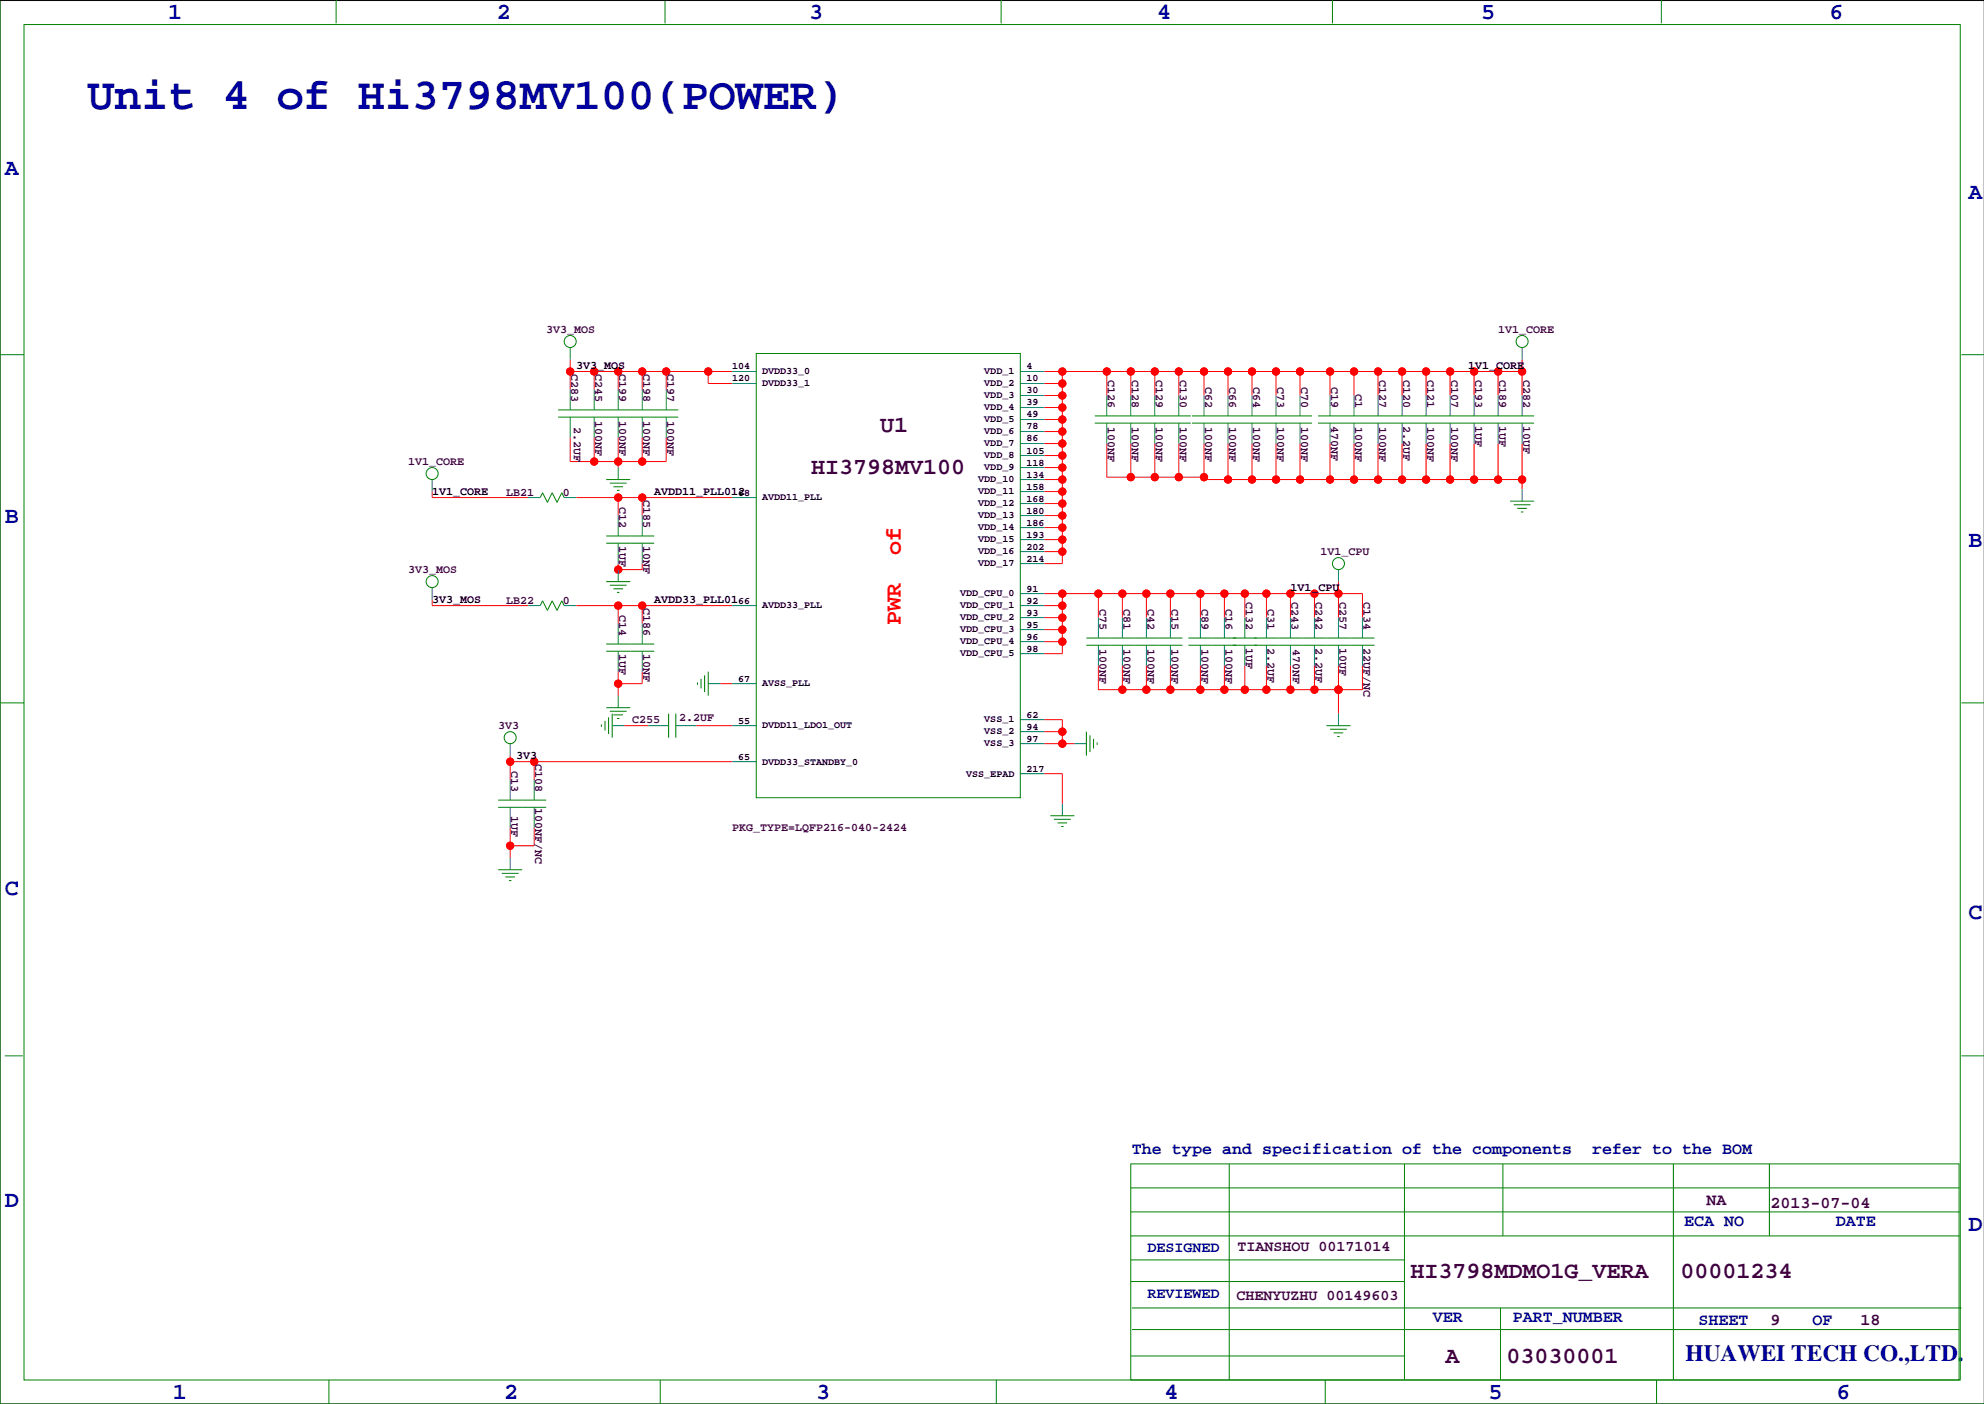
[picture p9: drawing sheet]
<svg xmlns="http://www.w3.org/2000/svg" width="420mm" height="297mm" viewBox="0 0 420 297" stroke-linecap="round" stroke-linejoin="round" font-family="sans-serif">
<path d="M419.9 .1h-419.9v296.9h419.9" fill="none" stroke="#000" stroke-width=".21"/>
<g fill="none" stroke="#f00" stroke-width=".21">
<path d="M120.6 78.6h34.3M120.6 76.1v6.3M125.7 78.6v3.8M130.8 78.6v3.8M135.9 78.6v3.8M141 78.6v3.8M149.9 78.6v2.5h5M221 78.6h101.1M224.8 78.6v40.6h-3.8M234.2 78.6v5.1M239.3 78.6v5.1M244.3 78.6v5.1"/>
<path d="M249.4 78.6v5.1M254.8 78.6v5.1M259.8 78.6v5.1M264.9 78.6v5.1M270 78.6v5.1M275.1 78.6v5.1M281.4 78.6v5.1M286.5 78.6v5.1M291.6 78.6v5.1M296.7 78.6v5.1M301.8 78.6v5.1M306.8 78.6v5.1"/>
<path d="M311.9 78.6v5.1M317 78.6v5.1M322.1 76.1v7.6M120.6 92.6v5h20.4v-5M125.7 92.6v5M130.8 92.6v6.3M135.9 92.6v5M221 81.1h3.8M221 83.7h3.8M221 86.2h3.8M221 88.8h3.8M221 91.3h3.8"/>
<path d="M221 93.8h3.8M221 96.4h3.8M221 98.9h3.8M234.2 93.8v7.2h20.6M239.3 93.8v7.2M244.3 93.8v7.2M249.4 93.8v7.2M254.8 93.8v7.7h67.3M259.8 93.8v7.7M264.9 93.8v7.7M270 93.8v7.7M275.1 93.8v7.7"/>
<path d="M281.4 93.8v7.7M286.5 93.8v7.7M291.6 93.8v7.7M296.7 93.8v7.7M301.8 93.8v7.7M306.8 93.8v7.7M311.9 93.8v7.7M317 93.8v7.7M322.1 93.8v9.7M91.4 104v1.3h20.4M121.9 105.3h33M130.8 119.2v1.3h5.1v-1.3"/>
<path d="M130.8 105.3v3.8M135.9 105.3v3.8M221 101.5h3.8M221 116.7h3.8M221 114.2h3.8M221 106.5h3.8M221 104h3.8M221 109.1h3.8M221 111.6h3.8M91.4 126.9v1.2h20.4M121.9 128.1h33M130.8 120.5h.1"/>
<path d="M130.8 128.1v3.8M135.9 128.1v3.8M221 128.1h3.8M221 125.6h67.3v5.1M221 130.7h3.8M221 133.2h3.8M221 135.7h3.8M224.8 125.6v12.7h-3.8M232.4 125.6v5.1M237.5 125.6v5.1M242.6 125.6v5.1M247.6 125.6v5.1"/>
<path d="M254 125.6v5.1M259.1 125.6v5.1M263.4 125.6v5.1M268 125.6v5.1M273 125.6v5.1M278.1 125.6v5.1M283.2 123v7.7M107.9 159.9v5.1M130.8 142.1v5.1M132.1 153.5h5.1M135.9 142.1v2.5h-5.1M147.3 153.5h7.6"/>
<path d="M152.4 144.6h2.5M221 152.3h3.8v5M221 157.3h6.3M221 154.8h3.8M232.4 140.8v5.1h55.9v-5.1M237.5 140.8v5.1M242.6 140.8v5.1M247.6 140.8v5.1M254 140.8v5.1M259.1 140.8v5.1M263.4 140.8v5.1M268 140.8v5.1"/>
<path d="M273 140.8v5.1M278.1 140.8v5.1M283.2 145.9h.1M283.2 140.8v10.2M107.9 175.1v6.4M107.9 161.1h47M113 161.1v3.9M113 175.1v3.8h-5.1M221 163.7h3.8v6.3"/>
<circle cx="120.7" cy="78.6" r=".76"/>
<circle cx="125.7" cy="78.6" r=".76"/>
<circle cx="130.8" cy="78.6" r=".76"/>
<circle cx="135.9" cy="78.6" r=".76"/>
<circle cx="141" cy="78.6" r=".76"/>
<circle cx="149.9" cy="78.6" r=".76"/>
<circle cx="224.8" cy="78.6" r=".76"/>
<circle cx="234.2" cy="78.6" r=".76"/>
<circle cx="239.3" cy="78.6" r=".76"/>
<circle cx="244.3" cy="78.6" r=".76"/>
<circle cx="249.4" cy="78.6" r=".76"/>
<circle cx="254.8" cy="78.6" r=".76"/>
<circle cx="259.8" cy="78.6" r=".76"/>
<circle cx="264.9" cy="78.6" r=".76"/>
<circle cx="270" cy="78.6" r=".76"/>
<circle cx="275.1" cy="78.6" r=".76"/>
<circle cx="281.4" cy="78.6" r=".76"/>
<circle cx="286.5" cy="78.6" r=".76"/>
<circle cx="291.6" cy="78.6" r=".76"/>
<circle cx="296.7" cy="78.6" r=".76"/>
<circle cx="301.8" cy="78.6" r=".76"/>
<circle cx="306.8" cy="78.6" r=".76"/>
<circle cx="311.9" cy="78.6" r=".76"/>
<circle cx="317" cy="78.6" r=".76"/>
<circle cx="322.1" cy="78.6" r=".76"/>
<circle cx="125.7" cy="97.6" r=".76"/>
<circle cx="130.8" cy="97.6" r=".76"/>
<circle cx="135.9" cy="97.6" r=".76"/>
<circle cx="224.8" cy="83.7" r=".76"/>
<circle cx="224.8" cy="96.4" r=".76"/>
<circle cx="224.8" cy="91.3" r=".76"/>
<circle cx="224.8" cy="98.9" r=".76"/>
<circle cx="224.8" cy="86.2" r=".76"/>
<circle cx="224.8" cy="88.8" r=".76"/>
<circle cx="224.8" cy="81.1" r=".76"/>
<circle cx="224.8" cy="93.8" r=".76"/>
<circle cx="130.8" cy="105.3" r=".76"/>
<circle cx="135.9" cy="105.3" r=".76"/>
<circle cx="224.8" cy="109.1" r=".76"/>
<circle cx="224.8" cy="104" r=".76"/>
<circle cx="224.8" cy="111.6" r=".76"/>
<circle cx="224.8" cy="114.2" r=".76"/>
<circle cx="224.8" cy="101.5" r=".76"/>
<circle cx="224.8" cy="116.7" r=".76"/>
<circle cx="224.8" cy="106.5" r=".76"/>
<circle cx="239.3" cy="101" r=".76"/>
<circle cx="244.3" cy="101" r=".76"/>
<circle cx="249.4" cy="101" r=".76"/>
<circle cx="254.8" cy="101" r=".76"/>
<circle cx="259.8" cy="101.5" r=".76"/>
<circle cx="264.9" cy="101.5" r=".76"/>
<circle cx="270" cy="101.5" r=".76"/>
<circle cx="275.1" cy="101.5" r=".76"/>
<circle cx="281.4" cy="101.5" r=".76"/>
<circle cx="286.5" cy="101.5" r=".76"/>
<circle cx="291.6" cy="101.5" r=".76"/>
<circle cx="296.7" cy="101.5" r=".76"/>
<circle cx="301.8" cy="101.5" r=".76"/>
<circle cx="306.8" cy="101.5" r=".76"/>
<circle cx="311.9" cy="101.5" r=".76"/>
<circle cx="317" cy="101.5" r=".76"/>
<circle cx="322.1" cy="101.5" r=".76"/>
<circle cx="130.8" cy="120.5" r=".76"/>
<circle cx="130.8" cy="128.1" r=".76"/>
<circle cx="135.9" cy="128.1" r=".76"/>
<circle cx="224.8" cy="130.7" r=".76"/>
<circle cx="224.8" cy="133.2" r=".76"/>
<circle cx="224.8" cy="125.6" r=".76"/>
<circle cx="224.8" cy="128.1" r=".76"/>
<circle cx="224.8" cy="135.7" r=".76"/>
<circle cx="232.4" cy="125.6" r=".76"/>
<circle cx="237.5" cy="125.6" r=".76"/>
<circle cx="242.6" cy="125.6" r=".76"/>
<circle cx="247.7" cy="125.6" r=".76"/>
<circle cx="254" cy="125.6" r=".76"/>
<circle cx="259.1" cy="125.6" r=".76"/>
<circle cx="263.4" cy="125.6" r=".76"/>
<circle cx="268" cy="125.6" r=".76"/>
<circle cx="273.1" cy="125.6" r=".76"/>
<circle cx="278.1" cy="125.6" r=".76"/>
<circle cx="283.2" cy="125.6" r=".76"/>
<circle cx="130.8" cy="144.6" r=".76"/>
<circle cx="224.8" cy="157.3" r=".76"/>
<circle cx="224.8" cy="154.8" r=".76"/>
<circle cx="237.5" cy="145.9" r=".76"/>
<circle cx="242.6" cy="145.9" r=".76"/>
<circle cx="247.7" cy="145.9" r=".76"/>
<circle cx="254" cy="145.9" r=".76"/>
<circle cx="259.1" cy="145.9" r=".76"/>
<circle cx="263.4" cy="145.9" r=".76"/>
<circle cx="268" cy="145.9" r=".76"/>
<circle cx="273.1" cy="145.9" r=".76"/>
<circle cx="278.1" cy="145.9" r=".76"/>
<circle cx="283.2" cy="145.9" r=".76"/>
<circle cx="108" cy="178.9" r=".76"/>
<circle cx="108" cy="161.1" r=".76"/>
<circle cx="113" cy="161.1" r=".76"/>
</g>
<g fill="#f00" stroke="#f00" stroke-width=".21">
<circle cx="322.1" cy="101.5" r=".76"/>
<circle cx="317" cy="101.5" r=".76"/>
<circle cx="311.9" cy="101.5" r=".76"/>
<circle cx="306.8" cy="101.5" r=".76"/>
<circle cx="301.8" cy="101.5" r=".76"/>
<circle cx="296.7" cy="101.5" r=".76"/>
<circle cx="291.6" cy="101.5" r=".76"/>
<circle cx="286.5" cy="101.5" r=".76"/>
<circle cx="281.4" cy="101.5" r=".76"/>
<circle cx="275.1" cy="101.5" r=".76"/>
<circle cx="270" cy="101.5" r=".76"/>
<circle cx="264.9" cy="101.5" r=".76"/>
<circle cx="259.8" cy="101.5" r=".76"/>
<circle cx="254.8" cy="101" r=".76"/>
<circle cx="249.4" cy="101" r=".76"/>
<circle cx="244.3" cy="101" r=".76"/>
<circle cx="239.3" cy="101" r=".76"/>
<circle cx="322.1" cy="78.6" r=".76"/>
<circle cx="317" cy="78.6" r=".76"/>
<circle cx="311.9" cy="78.6" r=".76"/>
<circle cx="306.8" cy="78.6" r=".76"/>
<circle cx="301.8" cy="78.6" r=".76"/>
<circle cx="296.7" cy="78.6" r=".76"/>
<circle cx="291.6" cy="78.6" r=".76"/>
<circle cx="286.5" cy="78.6" r=".76"/>
<circle cx="281.4" cy="78.6" r=".76"/>
<circle cx="275.1" cy="78.6" r=".76"/>
<circle cx="270" cy="78.6" r=".76"/>
<circle cx="264.9" cy="78.6" r=".76"/>
<circle cx="259.8" cy="78.6" r=".76"/>
<circle cx="254.8" cy="78.6" r=".76"/>
<circle cx="249.4" cy="78.6" r=".76"/>
<circle cx="244.3" cy="78.6" r=".76"/>
<circle cx="239.3" cy="78.6" r=".76"/>
<circle cx="234.2" cy="78.6" r=".76"/>
<circle cx="224.8" cy="78.6" r=".76"/>
<circle cx="224.8" cy="81.1" r=".76"/>
<circle cx="224.8" cy="83.7" r=".76"/>
<circle cx="224.8" cy="86.2" r=".76"/>
<circle cx="224.8" cy="88.8" r=".76"/>
<circle cx="224.8" cy="91.3" r=".76"/>
<circle cx="224.8" cy="93.8" r=".76"/>
<circle cx="224.8" cy="96.4" r=".76"/>
<circle cx="224.8" cy="98.9" r=".76"/>
<circle cx="224.8" cy="101.5" r=".76"/>
<circle cx="224.8" cy="104" r=".76"/>
<circle cx="224.8" cy="106.5" r=".76"/>
<circle cx="224.8" cy="109.1" r=".76"/>
<circle cx="224.8" cy="111.6" r=".76"/>
<circle cx="224.8" cy="114.2" r=".76"/>
<circle cx="224.8" cy="116.7" r=".76"/>
<circle cx="108" cy="178.9" r=".76"/>
<circle cx="108" cy="161.1" r=".76"/>
<circle cx="113" cy="161.1" r=".76"/>
<circle cx="224.8" cy="157.3" r=".76"/>
<circle cx="224.8" cy="154.8" r=".76"/>
<circle cx="135.9" cy="97.6" r=".76"/>
<circle cx="125.7" cy="97.6" r=".76"/>
<circle cx="130.8" cy="97.6" r=".76"/>
<circle cx="130.8" cy="105.3" r=".76"/>
<circle cx="135.9" cy="105.3" r=".76"/>
<circle cx="130.8" cy="144.6" r=".76"/>
<circle cx="130.8" cy="128.1" r=".76"/>
<circle cx="135.9" cy="128.1" r=".76"/>
<circle cx="130.8" cy="120.5" r=".76"/>
<circle cx="224.8" cy="135.7" r=".76"/>
<circle cx="224.8" cy="133.2" r=".76"/>
<circle cx="224.8" cy="130.7" r=".76"/>
<circle cx="224.8" cy="128.1" r=".76"/>
<circle cx="224.8" cy="125.6" r=".76"/>
<circle cx="232.4" cy="125.6" r=".76"/>
<circle cx="237.5" cy="125.6" r=".76"/>
<circle cx="242.6" cy="125.6" r=".76"/>
<circle cx="283.2" cy="125.6" r=".76"/>
<circle cx="278.1" cy="125.6" r=".76"/>
<circle cx="273.1" cy="125.6" r=".76"/>
<circle cx="268" cy="125.6" r=".76"/>
<circle cx="263.4" cy="125.6" r=".76"/>
<circle cx="259.1" cy="125.6" r=".76"/>
<circle cx="254" cy="125.6" r=".76"/>
<circle cx="247.7" cy="125.6" r=".76"/>
<circle cx="237.5" cy="145.9" r=".76"/>
<circle cx="242.6" cy="145.9" r=".76"/>
<circle cx="283.2" cy="145.9" r=".76"/>
<circle cx="278.1" cy="145.9" r=".76"/>
<circle cx="273.1" cy="145.9" r=".76"/>
<circle cx="268" cy="145.9" r=".76"/>
<circle cx="263.4" cy="145.9" r=".76"/>
<circle cx="259.1" cy="145.9" r=".76"/>
<circle cx="254" cy="145.9" r=".76"/>
<circle cx="247.7" cy="145.9" r=".76"/>
<circle cx="120.7" cy="78.6" r=".76"/>
<circle cx="125.7" cy="78.6" r=".76"/>
<circle cx="130.8" cy="78.6" r=".76"/>
<circle cx="135.9" cy="78.6" r=".76"/>
<circle cx="141" cy="78.6" r=".76"/>
<circle cx="149.9" cy="78.6" r=".76"/>
</g>
<g fill="none" stroke="#008080" stroke-width=".21">
<path d="M120.6 73.5v2.6M154.9 78.6h5.1M215.9 78.6h5.1M322.1 73.5v2.6M120.6 82.4v4.3M120.6 88.3v4.3M125.7 82.4v4.3M125.7 88.3v4.3M130.8 82.4v4.3M130.8 88.3v4.3M130.8 98.9v2.6M135.9 82.4v4.3"/>
<path d="M135.9 88.3v4.3M141 82.4v4.3M141 88.3v4.3M154.9 81.1h5.1M215.9 81.1h5.1M215.9 88.8h5.1M215.9 86.2h5.1M215.9 83.7h5.1M215.9 98.9h5.1M215.9 96.4h5.1M215.9 91.3h5.1M215.9 93.8h5.1"/>
<path d="M234.2 83.7v4.3M234.2 89.5v4.3M239.3 83.7v4.3M239.3 89.5v4.3M244.3 83.7v4.3M244.3 89.5v4.3M249.4 83.7v4.3M249.4 89.5v4.3M254.8 83.7v4.3M254.8 89.5v4.3M259.8 83.7v4.3M259.8 89.5v4.3"/>
<path d="M264.9 83.7v4.3M264.9 89.5v4.3M270 83.7v4.3M270 89.5v4.3M275.1 83.7v4.3M275.1 89.5v4.3M281.4 83.7v4.3M281.4 89.5v4.3M286.5 83.7v4.3M286.5 89.5v4.3M291.6 83.7v4.3M291.6 89.5v4.3"/>
<path d="M296.7 83.7v4.3M296.7 89.5v4.3M301.8 83.7v4.3M301.8 89.5v4.3M306.8 83.7v4.3M306.8 89.5v4.3M311.9 83.7v4.3M311.9 89.5v4.3M317 83.7v4.3M317 89.5v4.3M322.1 83.7v4.3M322.1 89.5v4.3"/>
<path d="M91.4 101.5v2.5M111.8 105.3h2.5M119.4 105.3h2.5M130.8 109.1v4.3M130.8 114.9v4.3M135.9 109.1v4.3M135.9 114.9v4.3M154.9 105.3h5.1M215.9 104h5.1M215.9 101.5h5.1M215.9 119.2h5.1M215.9 116.7h5.1"/>
<path d="M215.9 114.2h5.1M215.9 111.6h5.1M215.9 109.1h5.1M215.9 106.5h5.1M322.1 103.5v2.5M91.4 124.3v2.6M111.8 128.1h2.5M119.4 128.1h2.5M130.8 120.5v2.5M130.8 131.9v4.4M130.8 137.8v4.3M135.9 131.9v4.4"/>
<path d="M135.9 137.8v4.3M154.9 128.1h5.1M215.9 128.1h5.1M215.9 125.6h5.1M215.9 130.7h5.1M215.9 133.2h5.1M215.9 135.7h5.1M215.9 138.3h5.1M232.4 130.7v4.3M232.4 136.5v4.3M237.5 130.7v4.3M237.5 136.5v4.3"/>
<path d="M242.6 130.7v4.3M242.6 136.5v4.3M247.6 130.7v4.3M247.6 136.5v4.3M254 130.7v4.3M254 136.5v4.3M259.1 130.7v4.3M259.1 136.5v4.3M263.4 130.7v4.3M263.4 136.5v4.3M268 130.7v4.3M268 136.5v4.3"/>
<path d="M273 130.7v4.3M273 136.5v4.3M278.1 130.7v4.3M278.1 136.5v4.3M283.2 120.5v2.5M283.2 130.7v4.3M283.2 136.5v4.3M288.3 130.7v4.3M288.3 136.5v4.3M107.9 157.3v2.6M129.5 153.5h2.6M130.8 147.2v2.5"/>
<path d="M137.2 153.5h4.3M143 153.5h4.3M149.9 144.6h2.5M154.9 144.6h5.1M154.9 153.5h5.1M215.9 154.8h5.1M215.9 157.3h5.1M215.9 152.3h5.1M227.3 157.3h2.6M283.2 151v2.5M107.9 165v4.3M107.9 170.8v4.3"/>
<path d="M113 165v4.3M113 170.8v4.3M154.9 161.1h5.1M215.9 163.7h5.1M224.8 170v2.6M107.9 181.5v2.5"/>
</g>
<g fill="none" stroke="#008000" stroke-width=".21">
<path d="M0 -.1v297.1h419.9M71.1 0v4.9M140.7 0v4.9M211.8 0v4.9M281.9 0v4.9M351.5 0v4.9M5.1 5.2h409.7v286.8h-409.7zM0 75h5.1M160 74.8h55.9v94h-55.9zM415 75h4.9M118.1 86.7h25.4M118.1 88.3h25.4"/>
<path d="M231.6 88h20.4M231.6 89.5h20.4M252.2 88h25.4M252.2 89.5h25.4M278.9 88h45.7M278.9 89.5h45.7M114.3 105.3l.5-1 1 2 1-2 1.1 2 1-2 .5 1M128.3 113.4h10.1M128.3 114.9h10.1M128.3 101.5h5M129 102.2h3.6M129.8 103h2"/>
<path d="M130.6 103.7h.5M319.5 106h5.1M320.3 106.8h3.5M321.1 107.6h2M321.8 108.3h.5M114.3 128.1l.5-1 1 2 1-2 1.1 2 1-2 .5 1M128.3 136.3h10.1M128.3 137.8h10.1M128.3 123h5M129 123.8h3.6M129.8 124.6h2M130.6 125.3h.5"/>
<path d="M229.9 135h20.3M229.9 136.5h20.3M251.5 135h39.3M251.5 136.5h39.3M0 148.7h5.1M127.3 153.3v.5M128 152.5v2M128.3 149.7h5M128.8 151.8v3.5M129 150.5h3.6M129.5 151v5.1M129.8 151.2h2"/>
<path d="M130.6 152h.5M141.5 151v5.1M143 151v5.1M147.6 144.4v.5M148.3 143.6v2.1M149.1 142.9v3.5M149.9 142.1v5.1M229.9 154.8v5.1M230.6 155.6v3.5M231.4 156.3v2.1M232.2 157.1v.5M280.7 153.5h5.1"/>
<path d="M281.4 154.3h3.6M282.2 155.1h2M283 155.8h.5M415 148.7h4.9M105.4 169.3h10.2M105.4 170.8h10.2M222.2 172.6h5.1M223 173.3h3.6M223.8 174.1h2M224.5 174.9h.5M105.4 184h5.1M106.2 184.8h3.5"/>
<path d="M106.9 185.5h2.1M107.7 186.3h.5M1 223.4h3.8M415 223.4h4.9M239.3 246.2h175.2v45.8h-175.2zM239.3 251.3h175.2M239.3 256.4h175.2M260.1 246.2v45.8M297.2 246.2v45.8M318 246.2v15.3M354.1 246.2v45.8M374.4 246.2v15.3"/>
<path d="M239.3 266.6h57.9M239.3 261.5h175.2M239.3 271.1h57.9M239.5 276.7h175.5M317.5 276.7v15.3M69.6 292v5M139.7 292v5M210.8 292v5M239.3 286.9h57.9M239.5 281.3h175M280.4 292v5M350.5 292v5"/>
<path d="M383.5 287.4h.1"/>
<circle cx="120.6" cy="72.2" r="1.27"/>
<circle cx="322.1" cy="72.2" r="1.27"/>
<circle cx="91.4" cy="100.2" r="1.27"/>
<circle cx="283.2" cy="119.2" r="1.27"/>
<circle cx="91.4" cy="123" r="1.27"/>
<circle cx="107.9" cy="156.1" r="1.27"/>
</g>
<text font-size="9.5" fill="#0000a0" x="18.5" y="23.1">Unit 4 of Hi3798MV100(POWER)</text>
<g font-size="4.9" fill="#0000a0">
<text x="35.6" y="3.9">1</text>
<text x="105.2" y="3.9">2</text>
<text x="171.2" y="3.9">3</text>
<text x="244.9" y="3.9">4</text>
<text x="313.4" y="3.9">5</text>
<text x="387.1" y="3.9">6</text>
<text x="1" y="36.9">A</text>
<text x="416.6" y="42">A</text>
<text x="1" y="110.6">B</text>
<text x="416.6" y="115.7">B</text>
<text x="1" y="189.3">C</text>
<text x="416.6" y="194.4">C</text>
<text x="1" y="255.4">D</text>
<text x="416.6" y="260.5">D</text>
<text x="356.6" y="288">HUAWEI TECH CO.,LTD.</text>
<text x="36.6" y="296">1</text>
<text x="106.7" y="296">2</text>
<text x="172.7" y="296">3</text>
<text x="246.4" y="296">4</text>
<text x="315" y="296">5</text>
<text x="388.6" y="296">6</text>
</g>
<g font-size="4.9" fill="#400040">
<text x="186.3" y="91.4">U1</text>
<text x="171.7" y="100.3">HI3798MV100</text>
<text x="298.5" y="270.5">HI3798MDMO1G_VERA</text>
<text x="355.6" y="270.5">00001234</text>
<text x="305.9" y="288.3">A</text>
<text x="318.8" y="288.3">03030001</text>
</g>
<g font-size="4.9" fill="#f00">
<text x="190.6" y="117.3" transform="rotate(-90 190.6 117.3)">of</text>
<text x="190.6" y="132.2" transform="rotate(-90 190.6 132.2)">PWR</text>
</g>
<g font-size="3.5" fill="#0000a0">
<text x="239.5" y="244.2">The type and specification of the components</text>
<text x="336.9" y="244.2">refer to the BOM</text>
<text x="356.4" y="259.4">ECA NO</text>
<text x="388.5" y="259.4">DATE</text>
<text x="303.1" y="279.7">VER</text>
<text x="320.1" y="279.7">PART_NUMBER</text>
<text x="359.4" y="280.3">SHEET</text>
<text x="383.5" y="280.3">OF</text>
</g>
<g font-size="3.5" fill="#400040">
<text x="361.1" y="254.9">NA</text>
<text x="374.6" y="255.7">2013-07-04</text>
<text x="374.6" y="280.3">9</text>
<text x="393.7" y="280.3">18</text>
</g>
<g font-size="3.2" fill="#0000a0">
<text x="242.8" y="264.9">DESIGNED</text>
<text x="242.8" y="274.5">REVIEWED</text>
</g>
<g font-size="3.2" fill="#400040">
<text x="261.9" y="264.7">TIANSHOU 00171014</text>
<text x="261.6" y="275.1">CHENYUZHU 00149603</text>
</g>
<g font-size="2.5" fill="#400040">
<text x="115.6" y="70.5">3V3_MOS</text>
<text x="317" y="70.5">1V1_CORE</text>
<text x="120.9" y="79" transform="rotate(90 120.9 79)">C283</text>
<text x="126" y="79" transform="rotate(90 126 79)">C245</text>
<text x="131" y="79" transform="rotate(90 131 79)">C199</text>
<text x="136.1" y="79" transform="rotate(90 136.1 79)">C198</text>
<text x="141.2" y="79" transform="rotate(90 141.2 79)">C197</text>
<text x="234.4" y="80.3" transform="rotate(90 234.4 80.3)">C126</text>
<text x="239.5" y="80.3" transform="rotate(90 239.5 80.3)">C128</text>
<text x="244.6" y="80.3" transform="rotate(90 244.6 80.3)">C129</text>
<text x="249.7" y="80.3" transform="rotate(90 249.7 80.3)">C130</text>
<text x="255" y="81.8" transform="rotate(90 255 81.8)">C62</text>
<text x="260.1" y="81.8" transform="rotate(90 260.1 81.8)">C66</text>
<text x="265.1" y="81.8" transform="rotate(90 265.1 81.8)">C64</text>
<text x="270.2" y="81.8" transform="rotate(90 270.2 81.8)">C73</text>
<text x="275.3" y="81.8" transform="rotate(90 275.3 81.8)">C70</text>
<text x="281.7" y="81.8" transform="rotate(90 281.7 81.8)">C19</text>
<text x="286.7" y="83.3" transform="rotate(90 286.7 83.3)">C1</text>
<text x="291.8" y="80.3" transform="rotate(90 291.8 80.3)">C127</text>
<text x="296.9" y="80.3" transform="rotate(90 296.9 80.3)">C120</text>
<text x="302" y="80.3" transform="rotate(90 302 80.3)">C121</text>
<text x="307.1" y="80.3" transform="rotate(90 307.1 80.3)">C107</text>
<text x="312.1" y="80.3" transform="rotate(90 312.1 80.3)">C193</text>
<text x="317.2" y="80.3" transform="rotate(90 317.2 80.3)">C189</text>
<text x="322.3" y="80.3" transform="rotate(90 322.3 80.3)">C282</text>
<text x="126" y="89" transform="rotate(90 126 89)">100NF</text>
<text x="131" y="89" transform="rotate(90 131 89)">100NF</text>
<text x="136.1" y="89" transform="rotate(90 136.1 89)">100NF</text>
<text x="141.2" y="89" transform="rotate(90 141.2 89)">100NF</text>
<text x="121.4" y="90.3" transform="rotate(90 121.4 90.3)">2.2UF</text>
<text x="234.4" y="90.2" transform="rotate(90 234.4 90.2)">100NF</text>
<text x="239.5" y="90.2" transform="rotate(90 239.5 90.2)">100NF</text>
<text x="244.6" y="90.2" transform="rotate(90 244.6 90.2)">100NF</text>
<text x="249.7" y="90.2" transform="rotate(90 249.7 90.2)">100NF</text>
<text x="255" y="90.2" transform="rotate(90 255 90.2)">100NF</text>
<text x="260.1" y="90.2" transform="rotate(90 260.1 90.2)">100NF</text>
<text x="265.1" y="90.2" transform="rotate(90 265.1 90.2)">100NF</text>
<text x="270.2" y="90.2" transform="rotate(90 270.2 90.2)">100NF</text>
<text x="275.3" y="90.2" transform="rotate(90 275.3 90.2)">100NF</text>
<text x="281.7" y="90" transform="rotate(90 281.7 90)">470NF</text>
<text x="286.7" y="90.2" transform="rotate(90 286.7 90.2)">100NF</text>
<text x="291.8" y="90.2" transform="rotate(90 291.8 90.2)">100NF</text>
<text x="296.9" y="90" transform="rotate(90 296.9 90)">2.2UF</text>
<text x="302" y="90.2" transform="rotate(90 302 90.2)">100NF</text>
<text x="307.1" y="90.2" transform="rotate(90 307.1 90.2)">100NF</text>
<text x="312.1" y="90" transform="rotate(90 312.1 90)">1UF</text>
<text x="317.2" y="90" transform="rotate(90 317.2 90)">1UF</text>
<text x="322.3" y="90" transform="rotate(90 322.3 90)">10UF</text>
<text x="86.4" y="98.4">1V1_CORE</text>
<text x="107.1" y="105">LB21</text>
<text x="119.1" y="105">0</text>
<text x="131" y="107.2" transform="rotate(90 131 107.2)">C12</text>
<text x="136.1" y="105.7" transform="rotate(90 136.1 105.7)">C185</text>
<text x="131" y="115.4" transform="rotate(90 131 115.4)">1UF</text>
<text x="136.1" y="115.4" transform="rotate(90 136.1 115.4)">10NF</text>
<text x="279.4" y="117.5">1V1_CPU</text>
<text x="86.4" y="121.3">3V3_MOS</text>
<text x="107.1" y="127.9">LB22</text>
<text x="119.1" y="127.9">0</text>
<text x="131" y="130" transform="rotate(90 131 130)">C14</text>
<text x="136.1" y="128.6" transform="rotate(90 136.1 128.6)">C186</text>
<text x="232.6" y="128.8" transform="rotate(90 232.6 128.8)">C75</text>
<text x="237.7" y="128.8" transform="rotate(90 237.7 128.8)">C81</text>
<text x="242.8" y="128.8" transform="rotate(90 242.8 128.8)">C42</text>
<text x="247.9" y="128.8" transform="rotate(90 247.9 128.8)">C15</text>
<text x="254.2" y="128.8" transform="rotate(90 254.2 128.8)">C89</text>
<text x="259.3" y="128.8" transform="rotate(90 259.3 128.8)">C16</text>
<text x="263.6" y="127.3" transform="rotate(90 263.6 127.3)">C132</text>
<text x="268.2" y="128.8" transform="rotate(90 268.2 128.8)">C31</text>
<text x="273.3" y="127.3" transform="rotate(90 273.3 127.3)">C243</text>
<text x="278.4" y="127.3" transform="rotate(90 278.4 127.3)">C242</text>
<text x="283.4" y="127.3" transform="rotate(90 283.4 127.3)">C257</text>
<text x="288.5" y="127.3" transform="rotate(90 288.5 127.3)">C134</text>
<text x="232.6" y="137.2" transform="rotate(90 232.6 137.2)">100NF</text>
<text x="237.7" y="137.2" transform="rotate(90 237.7 137.2)">100NF</text>
<text x="242.8" y="137.2" transform="rotate(90 242.8 137.2)">100NF</text>
<text x="247.9" y="137.2" transform="rotate(90 247.9 137.2)">100NF</text>
<text x="254.2" y="137.2" transform="rotate(90 254.2 137.2)">100NF</text>
<text x="259.3" y="137.2" transform="rotate(90 259.3 137.2)">100NF</text>
<text x="263.6" y="137" transform="rotate(90 263.6 137)">1UF</text>
<text x="268.2" y="137" transform="rotate(90 268.2 137)">2.2UF</text>
<text x="273.5" y="137.3" transform="rotate(90 273.5 137.3)">470NF</text>
<text x="278.4" y="137" transform="rotate(90 278.4 137)">2.2UF</text>
<text x="283.4" y="137" transform="rotate(90 283.4 137)">10UF</text>
<text x="288.5" y="137" transform="rotate(90 288.5 137)">22UF/NC</text>
<text x="131" y="138.3" transform="rotate(90 131 138.3)">1UF</text>
<text x="136.1" y="138.3" transform="rotate(90 136.1 138.3)">10NF</text>
<text x="105.4" y="154.3">3V3</text>
<text x="133.8" y="153">C255</text>
<text x="143.7" y="152.6">2.2UF</text>
<text x="113.3" y="161.6" transform="rotate(90 113.3 161.6)">C108</text>
<text x="108.2" y="163.1" transform="rotate(90 108.2 163.1)">C13</text>
<text x="108.2" y="172.6" transform="rotate(90 108.2 172.6)">1UF</text>
<text x="113.3" y="170.9" transform="rotate(90 113.3 170.9)">100NF/NC</text>
<text x="154.9" y="175.9">PKG_TYPE=LQFP216-040-2424</text>
</g>
<g font-size="2.5">
<text x="121.9" y="78.1">3V3_MOS</text>
<text x="310.6" y="78.1">1V1_CORE</text>
<text x="91.4" y="104.8">1V1_CORE</text>
<text x="138.4" y="104.8">AVDD11_PLL012</text>
<text x="273.1" y="125.1">1V1_CPU</text>
<text x="91.4" y="127.6">3V3_MOS</text>
<text x="138.4" y="127.6">AVDD33_PLL01</text>
<text x="109.2" y="160.6">3V3</text>
</g>
<g font-size="2.1">
<text x="154.9" y="80.7">120</text>
<text x="154.9" y="78.2">104</text>
<text x="161.3" y="81.7">DVDD33_1</text>
<text x="161.3" y="79.2">DVDD33_0</text>
<text x="208.3" y="81.7">VDD_2</text>
<text x="208.3" y="79.2">VDD_1</text>
<text x="217.2" y="83.2">30</text>
<text x="217.2" y="80.7">10</text>
<text x="217.2" y="78.2">4</text>
<text x="208.3" y="89.4">VDD_5</text>
<text x="208.3" y="86.8">VDD_4</text>
<text x="208.3" y="84.3">VDD_3</text>
<text x="217.2" y="88.3">49</text>
<text x="217.2" y="85.8">39</text>
<text x="208.3" y="91.9">VDD_6</text>
<text x="208.3" y="94.4">VDD_7</text>
<text x="217.2" y="95.9">105</text>
<text x="217.2" y="90.9">78</text>
<text x="217.2" y="93.4">86</text>
<text x="208.3" y="99.5">VDD_9</text>
<text x="208.3" y="97">VDD_8</text>
<text x="217.2" y="101">134</text>
<text x="217.2" y="98.5">118</text>
<text x="156.2" y="104.8">68</text>
<text x="161.3" y="105.9">AVDD11_PLL</text>
<text x="207" y="104.6">VDD_11</text>
<text x="207" y="102.1">VDD_10</text>
<text x="207" y="107.1">VDD_12</text>
<text x="217.2" y="103.6">158</text>
<text x="217.2" y="106.1">168</text>
<text x="207" y="112.2">VDD_14</text>
<text x="207" y="109.7">VDD_13</text>
<text x="217.2" y="113.7">193</text>
<text x="217.2" y="111.2">186</text>
<text x="217.2" y="108.6">180</text>
<text x="207" y="119.8">VDD_17</text>
<text x="207" y="117.3">VDD_16</text>
<text x="207" y="114.8">VDD_15</text>
<text x="217.2" y="118.8">214</text>
<text x="217.2" y="116.3">202</text>
<text x="217.2" y="125.2">91</text>
<text x="156.2" y="127.7">66</text>
<text x="161.3" y="128.7">AVDD33_PLL</text>
<text x="203.2" y="126.2">VDD_CPU_0</text>
<text x="203.2" y="128.7">VDD_CPU_1</text>
<text x="203.2" y="131.3">VDD_CPU_2</text>
<text x="217.2" y="127.7">92</text>
<text x="217.2" y="130.2">93</text>
<text x="203.2" y="133.8">VDD_CPU_3</text>
<text x="203.2" y="136.3">VDD_CPU_4</text>
<text x="217.2" y="132.8">95</text>
<text x="217.2" y="135.3">96</text>
<text x="217.2" y="137.9">98</text>
<text x="203.2" y="138.9">VDD_CPU_5</text>
<text x="156.2" y="144.2">67</text>
<text x="161.3" y="145.2">AVSS_PLL</text>
<text x="156.2" y="153.1">55</text>
<text x="161.3" y="154.1">DVDD11_LDO1_OUT</text>
<text x="208.3" y="155.4">VSS_2</text>
<text x="208.3" y="152.9">VSS_1</text>
<text x="217.2" y="154.4">94</text>
<text x="217.2" y="151.8">62</text>
<text x="156.2" y="160.7">65</text>
<text x="161.3" y="161.7">DVDD33_STANDBY_0</text>
<text x="208.3" y="157.9">VSS_3</text>
<text x="217.2" y="156.9">97</text>
<text x="204.5" y="164.3">VSS_EPAD</text>
<text x="217.2" y="163.3">217</text>
</g>
</svg>
